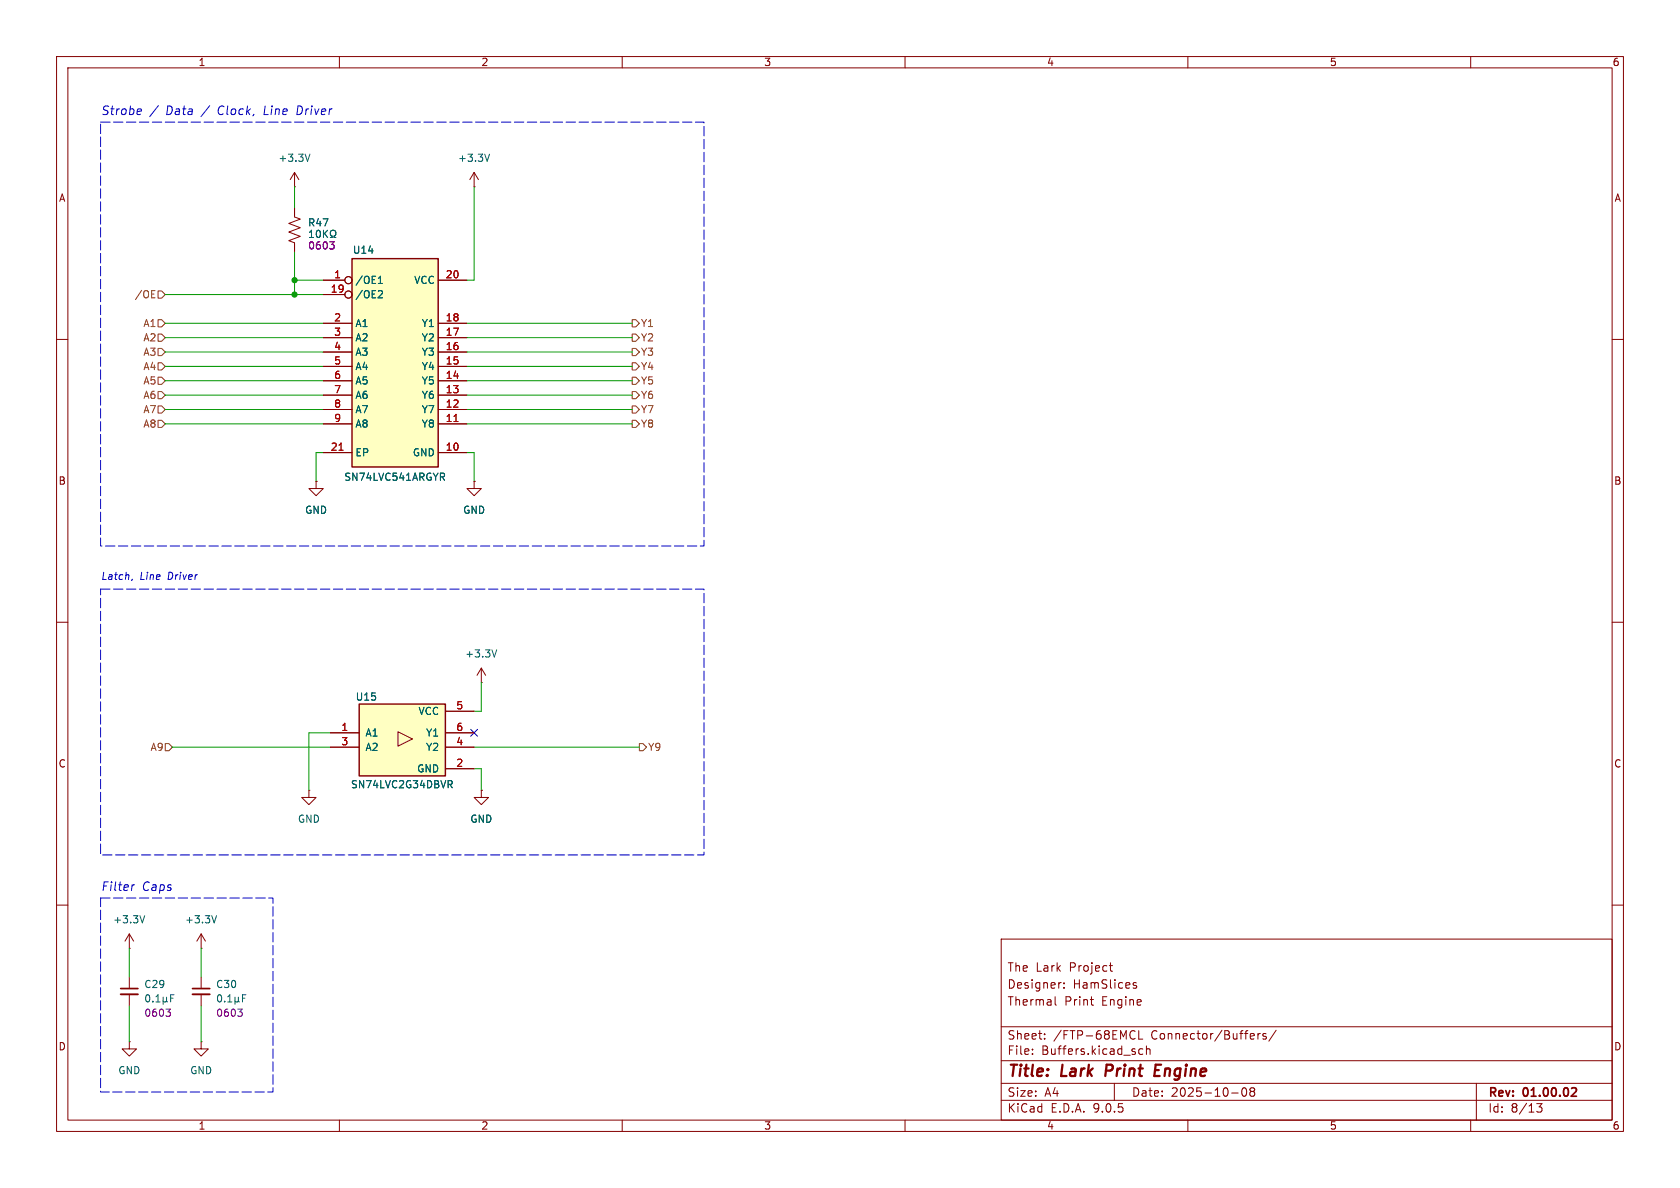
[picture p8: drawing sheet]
<svg xmlns="http://www.w3.org/2000/svg" width="297mm" height="210mm" viewBox="0 0 297 210" stroke-linecap="round" stroke-linejoin="round" font-family="sans-serif">
<g fill="none" stroke="#840000" stroke-width=".18">
<path d="M10 10h277v190h-277zM12 12h273v186h-273zM60 10v2M110 10v2M160 10v2M210 10v2M260 10v2M52.1 36.8v1.6l1 .3-2 .8 2 .8-2 .7 2 .8-2 .7 1 .4v1.6M52.1 33h.1M52.1 30.5v2.5M52.1 30.5l-.8 1.3M52.1 30.5l.7 1.3"/>
<path d="M10 60h2M285 60h2M10 110h2M285 110h2M10 160h2M22.9 172.7v2.1M22.9 175.8v2M35.6 167.6h.1M35.6 165.1l-.8 1.3M35.6 165.1l.7 1.3M35.6 165.1v2.5M35.6 172.7v2.1"/>
<path d="M35.6 175.8v2M177 166h108v32h-108zM186.5 176.2v1.3l.2 .2M187.5 173.7h.1M188.1 174.6v.1M188.1 173.8v.1M192.7 176.7h.6M193 177.6l.3 .1M196.1 170.7h.6M196.3 170.2v1.3l.4 .2M200.9 173.8l-.4-.1-.2 .2 .1 .2 .5 .2v.3h-.6M285 160h2"/>
<path d="M22.9 184.2v1.2h1.2l-1.2 1.3-1.3-1.3h1.3M22.9 184.2h.1M35.6 184.2v1.2h1.2l-1.2 1.3-1.3-1.3h1.3M35.6 184.2h.1M60 198v2M110 198v2M160 198v2M177 194.5h108M177 191.5h108M177 187.5h108M177 181.5h108M182.5 186.3v.1"/>
<path d="M182.5 185.5v.1M184.7 183.6v.1M184.7 182.8v.1M197 191.5v3M200.2 182.2l.5 .1M200.7 183.6l-.5 .1M201.3 182.2v1.5h.7M202 185.5l-.4-.1-.3 .3v.4l.2 .2h.5M202.7 185.5l.2-.1 .3 .1 .1 .9M202.7 184.9v1.5M210 198v2M217.7 193.2h1.2"/>
<path d="M219.7 192.4l.2-.1a.81 .81 0 0 1 .6 .6 .81 .81 0 0 1-.3 .8l-.2 .1a.81 .81 0 0 1-.3-1.4zM221.2 192.9l-.2-.2 .2-.4 .5 .1 .1 .2-.3 .3M221.2 192.9l-.2 .3v.5l.2 .1 .5-.1 .1-.2-.1-.4-.2-.2M221.2 192.9h.3M221.7 182.8v.3l-.7 .1M222.4 182.7v1M222.8 182.7l-.3 .1-.1 .2M223.8 182.8l-.3-.1-.3 .2 .1 .2 .5 .2v.3h-.6M225.6 182.1l-1.3 2M260 198v2M261 191.5v6.5M271.7 195.1h.9l-.5 .6 .4 .1v.7l-.2 .1-.6-.1"/>
</g>
<path d="M21.3 174.8h3.1M34 174.8h3.1M278.1 192.3l.5 .1 .1 .3-.9 1.1h.9" fill="none" stroke="#840000" stroke-width=".3"/>
<path d="M195.6 188.2l-.2 2M204.2 189.2h.7M205.3 188.2h-1l-.2 2h.9" fill="none" stroke="#840000" stroke-width=".4"/>
<g fill="none" stroke="#006464" stroke-width=".18">
<path d="M54.8 27.2l-.4 1.3M54.7 42h.7M54.7 41.1l.4-.4v1.3M56 40.8a.69 .69 0 0 0 .3 1.2l.2-.1 .1-.4-.1-.7M57.2 40.7v1.3M57.4 41.3l.5 .7M57.9 40.7l-.7 .7M58.4 42h.3v-.3a.54 .54 0 0 1-.3-.7 .54 .54 0 0 1 .8-.2 .58 .58 0 0 1-.1 .9v.3h.3M25.9 175.9l.2-.1a.68 .68 0 0 1 .4 .7 .68 .68 0 0 1-.4 .6 .84 .84 0 0 1-.2-1.2zM27 177v.1M27.6 177.1h.7M27.6 176.2l.3-.4v1.3"/>
<path d="M28.8 176.9l.2 .2h.3l.1-.2M28.8 176.3v1.2M29.4 176.9l.2 .2M29.4 176.3v.6M30.2 176.5h.4M30.8 175.8h-.6v1.3M38.3 161.9l-.4 1.2M38.6 175.9l.2-.1a.68 .68 0 0 1 .4 .7 .68 .68 0 0 1-.4 .6 .84 .84 0 0 1-.2-1.2zM39.7 177v.1M40.3 177.1h.7M40.3 176.2l.3-.4v1.3M41.5 176.9l.2 .2h.3l.1-.2"/>
<path d="M41.5 176.3v1.2M42.1 176.9l.2 .2M42.1 176.3v.6M42.9 176.5h.4M43.5 175.8h-.6v1.3"/>
</g>
<path d="M58.3 42.7h.8l-.5 .5M58.8 43.2l.3 .3v.3l-.3 .2M29.3 178.4h.8l-.4 .5M29.9 178.9l.2 .2v.3l-.2 .2M42 178.4h.8l-.4 .5M42.6 178.9l.2 .2v.3l-.2 .2" fill="none" stroke="#840084" stroke-width=".18"/>
<path d="M21.3 175.8h3.1M34 175.8h3.1" fill="none" stroke="#840000" stroke-width=".33"/>
<path d="M62.2 45.7h15.3v36.9h-15.3z" fill="#ffffc2"/>
<path d="M62.2 45.7h15.3v36.9h-15.3z" fill="none" stroke="#840000" stroke-width=".25"/>
<g fill="none" stroke="#840000" stroke-width=".18">
<path d="M57.1 49.5h3.9M57.1 52.1h3.9M57.1 57.2h5.1M57.1 59.7h5.1M77.5 49.5h5M77.5 57.2h5M77.5 59.7h5M57.1 62.2h5.1M57.1 64.8h5.1M57.1 67.3h5.1M57.1 69.9h5.1M57.1 72.4h5.1"/>
<path d="M57.1 74.9h5.1M77.5 62.2h5M77.5 64.8h5M77.5 67.3h5M77.5 69.9h5M77.5 72.4h5M77.5 74.9h5M57.1 80h5.1M77.5 80h5M22.9 167.6h.1M22.9 165.1l-.8 1.3M22.9 165.1l.7 1.3"/>
<path d="M22.9 165.1v2.5"/>
<circle cx="61.6" cy="49.5" r=".63"/>
<circle cx="61.6" cy="52.1" r=".63"/>
</g>
<path d="M66.9 50.1h.7M67 49.1l.3-.3v1.3M67.1 51.4h.4l.1 .3-.8 .9h.8M78.2 84.3l.4 .6M78.3 83.6l.3 .3-.1 .3-.2 .1M25.6 161.9l-.4 1.2" fill="none" stroke="#006464" stroke-width=".18"/>
<path d="M59.9 79.6h.8M80.3 74.5h.7" fill="none" stroke="#a90000" stroke-width=".18"/>
<path d="M63.5 124.5h15.2v12.7h-15.2z" fill="#ffffc2"/>
<g fill="none" stroke="#840000" stroke-width=".18">
<path d="M52.1 36.8v1.3M83.8 33h.1M83.8 30.5l-.7 1.3M83.8 30.5l.8 1.3M83.8 30.5v2.5M52.1 43.2v1.3M57.1 49.5h3.9M57.1 52.1h3.9M57.1 57.2h5.1M57.1 59.7h5.1M77.5 49.5h5M77.5 57.2h5"/>
<path d="M77.5 59.7h5M57.1 62.2h5.1M57.1 64.8h5.1M57.1 67.3h5.1M57.1 69.9h5.1M57.1 72.4h5.1M57.1 74.9h5.1M77.5 62.2h5M77.5 64.8h5M77.5 67.3h5M77.5 69.9h5M77.5 72.4h5"/>
<path d="M77.5 74.9h5M55.9 85.1v1.3h1.2l-1.2 1.2-1.3-1.2h1.3M55.9 85.1h.1M57.1 80h5.1M77.5 80h5M83.8 85.1v1.3h1.3l-1.3 1.2-1.3-1.2h1.3M83.8 85.1h.1M85.1 118.1l-.8 1.3M85.1 118.1l.8 1.3M85.1 118.1v2.6M54.6 139.7v1.3h1.3l-1.3 1.2-1.3-1.2h1.3M54.6 139.7h.1"/>
<path d="M58.4 129.5h5.1M58.4 132.1h5.1M70.4 129.4l2.5 1.2-2.5 1.3zM78.7 129.5h5.1M78.7 132.1h5.1M78.7 125.7h5.1M78.7 135.9h5.1M85.1 120.7h.1M85.1 139.7v1.3h1.3l-1.3 1.2-1.3-1.2h1.3M85.1 139.7h.1"/>
<circle cx="61.6" cy="49.5" r=".63"/>
<circle cx="61.6" cy="52.1" r=".63"/>
</g>
<path d="M63.5 124.5h15.2v12.7h-15.2z" fill="none" stroke="#840000" stroke-width=".25"/>
<g fill="none" stroke="#006464" stroke-width=".18">
<path d="M86.5 27.2l-.4 1.3M54.7 42h.7M54.7 41.1l.4-.4v1.3M56 40.8a.69 .69 0 0 0 .3 1.2l.2-.1 .1-.4-.1-.7M57.2 40.7v1.3M57.4 41.3l.5 .7M57.9 40.7l-.7 .7M58.4 42h.3v-.3a.54 .54 0 0 1-.3-.7 .54 .54 0 0 1 .8-.2 .58 .58 0 0 1-.1 .9v.3h.3M66.9 50.1h.7M67 49.1l.3-.3v1.3M67.1 51.4h.4l.1 .3-.8 .9h.8M78.2 84.3l.4 .6"/>
<path d="M78.3 83.6l.3 .3-.1 .3-.2 .1M87.8 114.9l-.4 1.2M79.2 138h.5l.2 .2-.1 .4-.6 .1M79.5 138.7l.4 .6"/>
</g>
<g fill="none" stroke="#725600" stroke-width=".18">
<path d="M26.8 52.6h.6M26.8 51.4h.6M27.9 56.5h.7l.6 .7-.6 .6h-.7zM27.9 59.1h.7l.6 .6-.6 .6h-.7zM27.9 51.4h.7l.6 .7-.6 .6h-.7zM111.8 59.1h.6l.6 .6-.6 .6h-.6zM111.8 56.5h.6l.6 .7-.6 .6h-.6zM27.9 74.3h.7l.6 .6-.6 .7h-.7zM27.9 71.8h.7l.6 .6-.6 .6h-.7zM27.9 64.1h.7l.6 .7-.6 .6h-.7zM27.9 66.7h.7l.6 .6-.6 .6h-.7zM27.9 61.6h.7l.6 .6-.6 .7h-.7z"/>
<path d="M27.9 69.2h.7l.6 .7-.6 .6h-.7zM111.8 61.6h.6l.6 .6-.6 .7h-.6zM111.8 69.2h.6l.6 .7-.6 .6h-.6zM111.8 64.1h.6l.6 .7-.6 .6h-.6zM111.8 66.7h.6l.6 .6-.6 .6h-.6zM111.8 74.3h.6l.6 .6-.6 .7h-.6zM111.8 71.8h.6l.6 .6-.6 .6h-.6zM29.2 131.4h.6l.7 .7-.7 .6h-.6zM113 131.4h.7l.6 .7-.6 .6h-.7z"/>
</g>
<g fill="none" stroke="#009600" stroke-width=".18">
<path d="M52.1 33v3.8M83.8 33v16.5h-1.3M29.2 57.2h27.9M29.2 59.7h27.9M29.2 52.1h27.9M52.1 49.5h5M52.1 44.5v7.6M82.5 57.2h29.3M82.5 59.7h29.3M29.2 74.9h27.9M29.2 67.3h27.9M29.2 62.2h27.9"/>
<path d="M29.2 72.4h27.9M29.2 69.9h27.9M29.2 64.8h27.9M82.5 74.9h29.3M82.5 67.3h29.3M82.5 62.2h29.3M82.5 72.4h29.3M82.5 69.9h29.3M82.5 64.8h29.3M57.1 80h-1.2v5.1M82.5 80h1.3v5.1M30.5 132.1h27.9"/>
<path d="M58.4 129.5h-3.8v10.2M83.8 132.1h29.2M83.8 135.9h1.3v3.8M85.1 120.7v5h-1.3M22.9 167.6v5.1M22.9 177.8v6.4M35.6 167.6v5.1M35.6 177.8v6.4"/>
</g>
<path d="M83.2 128.9l1.2 1.2M84.4 128.9l-1.2 1.2" fill="none" stroke="#000084" stroke-width=".18"/>
<path d="M24.8 19.2l.2 .1v.3l-.8 .2M24.8 20.2l-.1 .1M23.4 102.4l-.2 .2M23.8 156.4l-.4 .1" fill="none" stroke="#0000c2" stroke-width=".18"/>
<path d="M17.8 21.6h106.7v74.9h-106.7zM17.8 104.1h106.7v47h-106.7zM17.8 158.8h30.5v34.2h-30.5z" fill="none" stroke="#0000c2" stroke-width=".18" stroke-dasharray="1.7 .6"/>
<path d="M59.9 79.6h.8M80.3 74.5h.7" fill="none" stroke="#a90000" stroke-width=".18"/>
<path d="M58.3 42.7h.8l-.5 .5M58.8 43.2l.3 .3v.3l-.3 .2" fill="none" stroke="#840084" stroke-width=".18"/>
<g fill="#009600" stroke="#009600" stroke-width=".18">
<circle cx="52.1" cy="52.1" r=".46"/>
<circle cx="52.1" cy="49.5" r=".46"/>
</g>
<g font-size="2.8" fill="#840000">
<text x="178" y="190.9">Title:</text>
<text x="187.7" y="190.9">Lark</text>
<text x="196.3" y="190.9">Print</text>
<text x="205.7" y="190.9">Engine</text>
</g>
<g font-size="2.1" fill="#0000c2">
<text x="17.8" y="20.6">Strobe</text>
<text x="26.4" y="20.6">/</text>
<text x="29.3" y="20.6">Data</text>
<text x="35.8" y="20.6">/</text>
<text x="38.7" y="20.6">Clock,</text>
<text x="47" y="20.6">Line</text>
<text x="52.9" y="20.6">Driver</text>
<text x="17.8" y="157.7">Filter</text>
<text x="25" y="157.7">Caps</text>
</g>
<g font-size="2.1" fill="#840000">
<text x="178" y="172">The</text>
<text x="183.1" y="172">Lark</text>
<text x="189.1" y="172">Project</text>
<text x="178" y="178">Thermal</text>
<text x="178" y="175">Designer:</text>
<text x="188.2" y="178">Print</text>
<text x="189.7" y="175">HamSlices</text>
<text x="194.8" y="178">Engine</text>
<text x="178" y="184">Sheet:</text>
<text x="186.2" y="184">/FTP-68EMCL</text>
<text x="203.5" y="184">Connector/Buffers/</text>
<text x="178" y="186.7">File:</text>
<text x="184.1" y="186.7">Buffers.kicad_sch</text>
<text x="178" y="196.9">KiCad</text>
<text x="178" y="194.1">Size:</text>
<text x="184.7" y="194.1">A4</text>
<text x="185.7" y="196.9">E.D.A.</text>
<text x="193.3" y="196.9">9.0.5</text>
<text x="200" y="194.1">Date:</text>
<text x="207" y="194.1">2025-10-08</text>
<text x="263" y="194.3">Rev:</text>
<text x="263" y="196.9">Id:</text>
<text x="267.1" y="196.9">8/13</text>
<text x="269.4" y="194.3">01.00.02</text>
</g>
<g font-size="1.8" fill="#840000">
<text x="35" y="11.9">1</text>
<text x="85" y="11.9">2</text>
<text x="135" y="11.9">3</text>
<text x="185" y="11.9">4</text>
<text x="235" y="11.9">5</text>
<text x="285" y="11.9">6</text>
<text x="10.3" y="35.9">A</text>
<text x="285.3" y="35.9">A</text>
<text x="10.3" y="85.9">B</text>
<text x="285.3" y="85.9">B</text>
<text x="10.3" y="135.9">C</text>
<text x="285.3" y="135.9">C</text>
<text x="10.3" y="185.9">D</text>
<text x="285.3" y="185.9">D</text>
<text x="35" y="199.9">1</text>
<text x="85" y="199.9">2</text>
<text x="135" y="199.9">3</text>
<text x="185" y="199.9">4</text>
<text x="235" y="199.9">5</text>
<text x="285" y="199.9">6</text>
</g>
<g font-size="1.8" fill="#006464">
<text x="49.1" y="28.8">+3.3V</text>
<text x="80.9" y="28.8">+3.3V</text>
<text x="54.4" y="40.2">R47</text>
<text x="62.3" y="45.1">U14</text>
<text x="62.7" y="50.4">/OE1</text>
<text x="62.7" y="52.9">/OE2</text>
<text x="73.1" y="50.4">VCC</text>
<text x="62.7" y="58">A1</text>
<text x="74.5" y="58">Y1</text>
<text x="62.7" y="60.6">A2</text>
<text x="62.7" y="63.1">A3</text>
<text x="62.7" y="65.6">A4</text>
<text x="74.5" y="60.6">Y2</text>
<text x="74.5" y="63.1">Y3</text>
<text x="74.5" y="65.6">Y4</text>
<text x="62.7" y="68.2">A5</text>
<text x="62.7" y="70.7">A6</text>
<text x="74.5" y="68.2">Y5</text>
<text x="74.5" y="70.7">Y6</text>
<text x="62.7" y="73.3">A7</text>
<text x="62.7" y="75.8">A8</text>
<text x="74.5" y="73.3">Y7</text>
<text x="74.5" y="75.8">Y8</text>
<text x="62.7" y="80.9">EP</text>
<text x="72.9" y="80.9">GND</text>
<text x="60.8" y="85.2">SN74LVC541ARGYR</text>
<text x="53.8" y="91">GND</text>
<text x="81.8" y="91">GND</text>
<text x="82.1" y="116.4">+3.3V</text>
<text x="62.8" y="124.1">U15</text>
<text x="64.5" y="130.4">A1</text>
<text x="73.9" y="126.6">VCC</text>
<text x="75.2" y="130.4">Y1</text>
<text x="64.5" y="132.9">A2</text>
<text x="73.7" y="136.8">GND</text>
<text x="75.2" y="132.9">Y2</text>
<text x="61.9" y="139.5">SN74LVC2G34DBVR</text>
<text x="52.6" y="145.6">GND</text>
<text x="83.1" y="145.6">GND</text>
<text x="19.9" y="163.4">+3.3V</text>
<text x="32.6" y="163.4">+3.3V</text>
<text x="25.4" y="174.9">C29</text>
<text x="38.1" y="174.9">C30</text>
<text x="20.8" y="190.1">GND</text>
<text x="33.5" y="190.1">GND</text>
</g>
<g font-size="1.8" fill="#840084">
<text x="54.4" y="44.3">0603</text>
<text x="25.4" y="179.9">0603</text>
<text x="38.1" y="179.9">0603</text>
</g>
<g font-size="1.8" fill="#725600">
<text x="23.7" y="52.9">/OE</text>
<text x="25.2" y="58">A1</text>
<text x="113.2" y="58">Y1</text>
<text x="25.2" y="60.6">A2</text>
<text x="25.2" y="65.6">A4</text>
<text x="25.2" y="63.1">A3</text>
<text x="113.2" y="63.1">Y3</text>
<text x="113.2" y="65.6">Y4</text>
<text x="113.2" y="60.6">Y2</text>
<text x="25.2" y="68.2">A5</text>
<text x="25.2" y="70.7">A6</text>
<text x="113.2" y="70.7">Y6</text>
<text x="113.2" y="68.2">Y5</text>
<text x="25.2" y="75.8">A8</text>
<text x="25.2" y="73.3">A7</text>
<text x="113.2" y="75.8">Y8</text>
<text x="113.2" y="73.3">Y7</text>
<text x="26.5" y="132.9">A9</text>
<text x="114.5" y="132.9">Y9</text>
</g>
<g font-size="1.8" fill="#a90000">
<text x="58.4" y="51.8">19</text>
<text x="59" y="49.3">1</text>
<text x="78.7" y="49.3">20</text>
<text x="59" y="56.9">2</text>
<text x="59" y="59.4">3</text>
<text x="78.7" y="56.9">18</text>
<text x="78.7" y="59.4">17</text>
<text x="59" y="62">4</text>
<text x="59" y="64.5">5</text>
<text x="78.7" y="62">16</text>
<text x="78.7" y="64.5">15</text>
<text x="59" y="67.1">6</text>
<text x="59" y="69.6">7</text>
<text x="78.7" y="67.1">14</text>
<text x="78.7" y="69.6">13</text>
<text x="59" y="72.1">8</text>
<text x="59" y="74.7">9</text>
<text x="78.7" y="72.1">12</text>
<text x="78.7" y="74.7">11</text>
<text x="58.4" y="79.8">21</text>
<text x="78.7" y="79.8">10</text>
<text x="80.6" y="125.5">5</text>
<text x="60.3" y="129.3">1</text>
<text x="60.3" y="131.8">3</text>
<text x="80.6" y="129.3">6</text>
<text x="80.6" y="131.8">4</text>
<text x="80.6" y="135.6">2</text>
</g>
<g font-size="1.8" fill="#0000c2">
<text x="17.8" y="102.7">Latch,</text>
<text x="24.7" y="102.7">Line</text>
<text x="29.7" y="102.7">Driver</text>
</g>
</svg>
